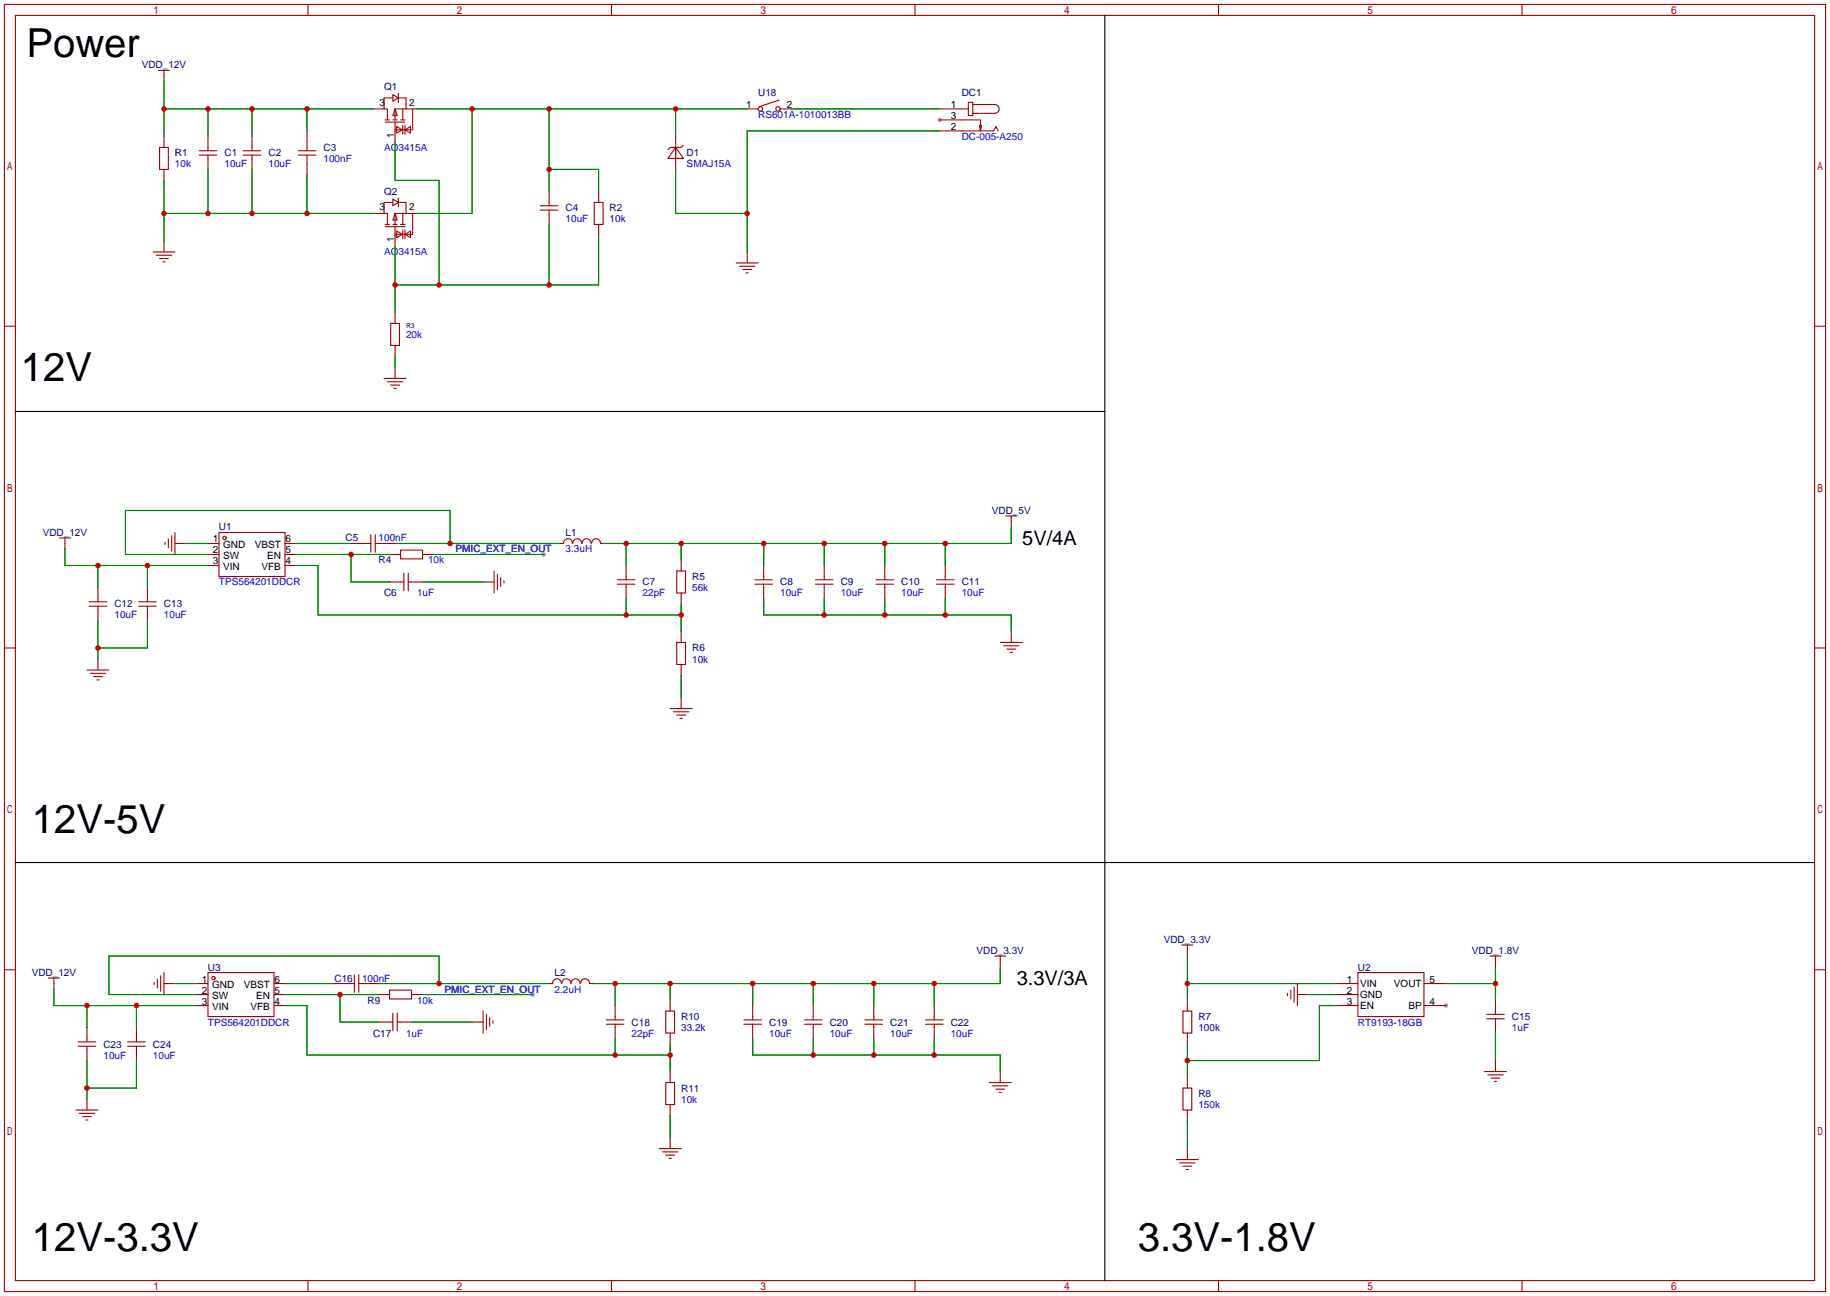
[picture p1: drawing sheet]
<svg xmlns="http://www.w3.org/2000/svg" width="422mm" height="299mm" viewBox="0 0 422 299" stroke-linecap="round" stroke-linejoin="round" font-family="sans-serif">
<g fill="#999">
<circle cx="216.9" cy="27.7" r=".51"/>
<circle cx="333.8" cy="232.2" r=".51"/>
<circle cx="125.5" cy="128" r=".51"/>
<circle cx="122.9" cy="229.6" r=".51"/>
</g>
<g fill="none" stroke="#a10000" stroke-width=".25">
<path d="M1 1h420.4v297.2h-420.4zM3.6 3.6h415.2v292.1h-415.2zM36.6 16.3h2.5M37.8 16.3v2.5M71.1 1v2.6M141.1 1v2.6M211.2 1v2.6M281.3 1v2.6M351.3 1v2.6M36.8 34h2.1v5.1h-2.1zM37.8 31.5v2.5M37.8 39.1v2.6"/>
<path d="M46 35.8h4M46 34.8h4M48 31.5v3.3M48 35.8v3.3M56.1 35.8h4.1M56.1 34.8h4.1M58.2 31.5v3.3M58.2 35.8v3.3M68.8 35.8h4.1M68.8 34.8h4.1M70.9 30.2v4.6M70.9 35.8v4.6"/>
<path d="M86.1 25.1h2.5M88.9 28.2h4.6M88.9 27.7h1M90.7 21.8l1.2 .8-1.2 .8zM90.7 22.6h-2.1v2.5h.8v2.6M90.7 27.7h1M91.2 25.1l.5 1.6h-1zM91.2 28.2v4.6M91.6 29.2l1.2 .8-1.2 .7zM91.9 22.6h1.8v2.5h-2.5v2.6M91.9 21.6v2M92.5 27.7h1"/>
<path d="M93 29v2M93 25.1v2.6M93.5 30l1.2-.8v1.5zM93.5 29v2M93.7 25.1h2.6M95.2 25.1v4.9h-4M156 34l1.7 2.6h-3.5zM156 31.5v7.6M157.7 33.5l-.5 .5h-2.5l-.5 .5M172.5 25.1h2.5M179.8 23.1l-4.5 1.5M180.1 25.1h2.5"/>
<path d="M216.9 27.7h9.4v2.5l.3-1.2M216.9 30.2h12.5l.5-1 .5 1M216.9 25.1h6.6M223.5 23.6h1v3.1h-1zM224.5 24.1h5.1a1.02 1.02 0 0 1 1 1 1.02 1.02 0 0 1-1 1.1h-5.1M226.1 29l.2 1.2M35.3 58.2h5.1M36.1 58.9h3.5M36.8 59.7h2.1M37.8 55.6v2.6M86.1 49.3h2.5M88.9 52.3h4.6"/>
<path d="M88.9 51.8h1M90.7 46l1.2 .7-1.2 .8zM90.7 46.7h-2.1v2.6h.8v2.5M90.7 51.8h1M91.2 49.3l.5 1.5h-1zM91.2 52.3v4.6M91.6 53.3l1.2 .8-1.2 .8zM91.9 46.7h1.8v2.6h-2.5v2.5M91.9 45.7v2.1M92.5 51.8h1M93 53.1v2M93 49.3v2.5"/>
<path d="M93.5 54.1l1.2-.8v1.6zM93.5 53.1v2M93.7 49.3h2.6M95.2 49.3v4.8h-4M124.7 48.5h4.1M124.7 47.5h4.1M126.7 44.2v3.3M126.7 48.5v3.3M137.2 46.7h2v5.1h-2zM138.2 44.2v2.5M138.2 51.8v2.6M172.5 58.2v2.5"/>
<path d="M1 75.3h2.6M37.6 60.5h.5M90.2 74.7h2v5.1h-2zM91.2 72.1v2.6M91.2 79.8v2.5M169.9 60.7h5.1M170.7 61.5h3.5M171.4 62.2h2.1M172.2 63h.5M418.8 75.3h2.6M88.6 87.4h5.1M89.4 88.1h3.6"/>
<path d="M90.2 88.9h2M90.9 89.7h.5M91.2 84.8v2.6M232.2 119.1h2.5M233.4 119.1v2.6M13.7 124.2h2.6M15 124.2v2.5M20.6 140h4M20.6 138.9h4M22.6 135.6v3.3M22.6 140v3.3M32 140h4.1"/>
<path d="M32 138.9h4.1M34 135.6v3.3M34 140v3.3M38.1 125.2v.5M38.9 124.5v2M39.6 123.7v3.6M40.4 125.5h2.5M40.4 122.9v5.1M48 125.5h2.5M48 128h2.5M48 130.6h2.5M50.5 122.9h15.3v10.2h-15.3z"/>
<path d="M65.8 125.5h2.5M65.8 128h2.5M65.8 130.6h2.5M81 125.5h4.6M85.6 123.4v4.1M86.6 125.5h4.6M86.6 123.4v4.1M89.9 128h2.6M89.9 134.4h3.3M92.5 127h5v2h-5zM93.2 132.3v4.1M94.2 134.4h3.3"/>
<path d="M94.2 132.3v4.1M97.5 128h2.6M111.5 134.4h2.5M114 131.8v5.1M114.8 132.6v3.5M115.6 133.3v2.1M116.3 134.1v.5M132.1 125.5a1.01 1.01 0 0 0-1-1.1 1.01 1.01 0 0 0-1 1.1h-.8M132.2 125.5a1.01 1.01 0 0 1 1-1.1 1.01 1.01 0 0 1 1.1 1.1M134.4 125.5a1.01 1.01 0 0 1 1-1.1 1.01 1.01 0 0 1 1 1.1M136.6 125.5a1.01 1.01 0 0 1 1-1.1 1.01 1.01 0 0 1 1 1.1M138.7 125.5h.7"/>
<path d="M142.5 134.9h4.1M142.5 133.9h4.1M144.5 130.6v3.3M144.5 134.9v3.3M156.2 131.8h2v5.1h-2zM157.2 129.3v2.5M157.2 136.9v2.5M174.2 134.9h4.1M174.2 133.9h4.1M176.3 130.6v3.3M176.3 134.9v3.3M188.2 134.9h4.1"/>
<path d="M188.2 133.9h4.1M190.2 130.6v3.3M190.2 134.9v3.3M202.2 134.9h4M202.2 133.9h4M204.2 130.6v3.3M204.2 134.9v3.3M216.2 134.9h4M216.2 133.9h4M218.2 130.6v3.3M218.2 134.9v3.3M1 149.6h2.6"/>
<path d="M20.1 154.7h5M20.8 155.4h3.6M21.6 156.2h2M22.4 157h.5M22.6 152.1v2.6M156.2 148.3h2v5.1h-2zM157.2 145.8v2.5M157.2 153.4v2.6M230.9 148.3h5.1M231.6 149.1h3.6M232.4 149.9h2M233.2 150.6h.5"/>
<path d="M233.4 145.8v2.5M418.8 149.6h2.6M154.7 163.6h5.1M155.4 164.3h3.6M156.2 165.1h2M157 165.9h.5M157.2 161v2.6M272.8 218.2h2.5M274.1 218.2v2.5M1 223.9h2.6M11.2 225.8h2.5M12.4 225.8v2.5"/>
<path d="M20.1 237.2v3.3M31.5 237.2v3.3M35.6 226.8v.5M36.3 226.1v2M37.1 225.3v3.6M37.8 224.5v5.1M37.8 227.1h2.6M45.5 227.1h2.5M45.5 229.6h2.5M45.5 232.2h2.5M48 224.5h15.2v10.2h-15.2zM63.2 227.1h2.6"/>
<path d="M63.2 229.6h2.6M63.2 232.2h2.6M77.2 227.1h4.6M81.8 225v4.1M82.8 227.1h4.6M82.8 225v4.1M87.4 229.6h2.5M87.4 236h3.3M89.9 228.6h5.1v2h-5.1zM90.7 233.9v4.1M91.7 236h3.3M91.7 233.9v4.1"/>
<path d="M95 229.6h2.5M109 236h2.5M111.5 233.4v5.1M112.3 234.2v3.5M113 234.9v2.1M113.8 235.7v.5M129.6 227.1a1.01 1.01 0 0 0-1.1-1.1 1.01 1.01 0 0 0-1 1.1h-.8M129.7 227.1a1.01 1.01 0 0 1 1-1.1 1.01 1.01 0 0 1 1 1.1M131.8 227.1a1.01 1.01 0 0 1 1.1-1.1 1.01 1.01 0 0 1 1 1.1M134 227.1a1.01 1.01 0 0 1 1-1.1 1.01 1.01 0 0 1 1.1 1.1M136.1 227.1h.8M140 236.5h4"/>
<path d="M140 235.5h4M142 232.2v3.3M142 236.5v3.3M153.7 233.4h2v5.1h-2zM154.7 230.9v2.5M154.7 238.5v2.5M171.7 236.5h4.1M171.7 235.5h4.1M173.7 232.2v3.3M173.7 236.5v3.3M185.7 236.5h4M185.7 235.5h4"/>
<path d="M187.7 232.2v3.3M187.7 236.5v3.3M199.6 236.5h4.1M199.6 235.5h4.1M201.7 232.2v3.3M201.7 236.5v3.3M213.6 236.5h4.1M213.6 235.5h4.1M215.6 232.2v3.3M215.6 236.5v3.3M229.6 220.7h2.6M230.9 220.7v2.6"/>
<path d="M273 233.4h2.1v5.1h-2.1zM274.1 230.9v2.5M274.1 238.5v2.5M297.2 229.4v.5M297.9 228.6v2M298.7 227.8v3.6M299.5 229.6h2.5M299.5 227.1v5.1M308.4 227.1h5M308.4 229.6h5M308.4 232.2h5M313.4 224.5h15.3v10.2h-15.3z"/>
<path d="M328.7 227.1h5.1M328.7 232.2h5.1M343.2 234.2h4M343.2 235.2h4M343.9 220.7h2.6M345.2 220.7v2.6M345.2 230.9v3.3M345.2 235.2v3.3M418.8 223.9h2.6M17.5 256.3h5.1M18 241.6h4.1M18 240.5h4.1"/>
<path d="M18.3 257h3.5M19 257.8h2.1M19.8 258.6h.5M20.1 241.6v3.3M20.1 253.7v2.6M29.5 241.6h4M29.5 240.5h4M31.5 241.6v3.3M153.7 249.9h2v5.1h-2zM154.7 247.4v2.5M154.7 255v2.6M228.3 249.9h5.1"/>
<path d="M229.1 250.7h3.6M229.9 251.5h2M230.6 252.2h.5M230.9 247.4v2.5M273 251.2h2.1v5.1h-2.1zM274.1 248.7v2.5M274.1 256.3v2.5M342.6 247.4h5.1M343.4 248.2h3.6M344.2 248.9h2M344.9 249.7h.5M345.2 244.9v2.5"/>
<path d="M152.1 265.2h5.1M152.9 265.9h3.6M153.7 266.7h2M154.4 267.5h.5M154.7 262.6v2.6M271.5 267.7h5.1M272.3 268.5h3.5M273 269.2h2.1M273.8 270h.5M274.1 265.2v2.5M71.1 295.7v2.5M141.1 295.7v2.5"/>
<path d="M211.2 295.7v2.5M281.3 295.7v2.5M351.3 295.7v2.5"/>
<circle cx="175.5" cy="25.1" r=".51"/>
<circle cx="179.6" cy="25.1" r=".51"/>
<circle cx="51.8" cy="124.2" r=".38"/>
<circle cx="49.3" cy="225.8" r=".38"/>
</g>
<g fill="none" stroke="#008700" stroke-width=".25">
<path d="M37.8 18.8v12.7M37.8 25.1h48.3M48 25.1v6.4M48 39.1v10.2M58.2 25.1v6.4M58.2 39.1v10.2M70.9 25.1v5.1M91.2 32.8v8.9h10.1v24.1M96.3 25.1h76.2M109 25.1v24.2h-12.7M126.7 39.1h11.5v5.1M126.7 25.1v19.1"/>
<path d="M156 39.1v10.2h16.5M156 25.1v6.4M182.6 25.1h34.3M216.9 30.2h-44.4v28M37.8 49.3h48.3M37.8 41.7v13.9M70.9 40.4v8.9M91.2 56.9v15.2M126.7 51.8v14M138.2 54.4v11.4h-47M91.2 82.3v2.5M15 126.7v3.9h33"/>
<path d="M22.6 130.6v5M34 130.6v5M42.9 125.5h5.1M68.3 130.6h5.1v11.4h83.8M68.3 125.5h12.7M68.3 128h21.6M81 128v6.4h8.9M91.2 125.5h38.1M97.5 134.4h14M100.1 128h25.4M103.9 125.5v-7.6h-74.9v10.1h19M144.5 125.5v5.1"/>
<path d="M144.5 138.2v3.8M157.2 125.5v3.8M157.2 139.4v6.4M176.3 138.2v3.8h57.1v3.8M176.3 125.5v5.1M190.2 125.5v5.1M190.2 138.2v3.8M204.2 125.5v5.1M204.2 138.2v3.8M218.2 125.5v5.1M218.2 138.2v3.8M233.4 121.7v3.8h-94"/>
<path d="M22.6 143.3v8.8M34 143.3v6.3h-11.4M157.2 156v5M12.4 228.3v3.9h33.1M20.1 232.2v5M31.5 232.2v5M40.4 227.1h5.1M65.8 232.2h5.1v11.4h83.8M65.8 227.1h11.4M65.8 229.6h21.6M78.5 229.6v6.4h8.9M87.4 227.1h39.3"/>
<path d="M95 236h14M97.5 229.6h25.4M101.3 227.1v-6.4h-76.2v8.9h20.4M142 227.1v5.1M142 239.8v3.8M154.7 227.1v3.8M173.7 239.8v3.8h57.2v3.8M173.7 227.1v5.1M187.7 227.1v5.1M187.7 239.8v3.8M201.7 227.1v5.1M201.7 239.8v3.8"/>
<path d="M215.6 227.1v5.1M215.6 239.8v3.8M230.9 223.3v3.8h-94M274.1 227.1h34.3M274.1 220.7v10.2M302 229.6h6.4M308.4 232.2h-3.9v12.7h-30.4M333.8 227.1h11.4M345.2 223.3v7.6M345.2 238.5v6.4M20.1 244.9v8.8M31.5 244.9v6.3h-11.4"/>
<path d="M154.7 241v6.4M154.7 257.6v5M274.1 241v7.7M274.1 258.8v6.4"/>
</g>
<path d="M255 3.6v292.1M3.6 95h251.4M3.6 199.1h415.2" fill="none" stroke="#000" stroke-width=".25"/>
<g fill="#c00">
<circle cx="172.5" cy="49.3" r=".63"/>
<circle cx="126.7" cy="65.8" r=".63"/>
<circle cx="101.3" cy="65.8" r=".63"/>
<circle cx="91.2" cy="65.8" r=".63"/>
<circle cx="37.8" cy="25.1" r=".63"/>
<circle cx="70.9" cy="25.1" r=".63"/>
<circle cx="58.2" cy="25.1" r=".63"/>
<circle cx="48" cy="25.1" r=".63"/>
<circle cx="37.8" cy="49.3" r=".63"/>
<circle cx="70.9" cy="49.3" r=".63"/>
<circle cx="48" cy="49.3" r=".63"/>
<circle cx="58.2" cy="49.3" r=".63"/>
<circle cx="22.6" cy="130.6" r=".63"/>
<circle cx="34" cy="130.6" r=".63"/>
<circle cx="22.6" cy="149.6" r=".63"/>
<circle cx="103.9" cy="125.5" r=".63"/>
<circle cx="81" cy="128" r=".63"/>
<circle cx="144.5" cy="125.5" r=".63"/>
<circle cx="157.2" cy="125.5" r=".63"/>
<circle cx="176.3" cy="125.5" r=".63"/>
<circle cx="190.2" cy="125.5" r=".63"/>
<circle cx="204.2" cy="125.5" r=".63"/>
<circle cx="218.2" cy="125.5" r=".63"/>
<circle cx="144.5" cy="142" r=".63"/>
<circle cx="157.2" cy="142" r=".63"/>
<circle cx="190.2" cy="142" r=".63"/>
<circle cx="204.2" cy="142" r=".63"/>
<circle cx="218.2" cy="142" r=".63"/>
<circle cx="20.1" cy="232.2" r=".63"/>
<circle cx="31.5" cy="232.2" r=".63"/>
<circle cx="20.1" cy="251.2" r=".63"/>
<circle cx="101.3" cy="227.1" r=".63"/>
<circle cx="142" cy="227.1" r=".63"/>
<circle cx="154.7" cy="227.1" r=".63"/>
<circle cx="173.7" cy="227.1" r=".63"/>
<circle cx="187.7" cy="227.1" r=".63"/>
<circle cx="201.7" cy="227.1" r=".63"/>
<circle cx="215.6" cy="227.1" r=".63"/>
<circle cx="142" cy="243.6" r=".63"/>
<circle cx="154.7" cy="243.6" r=".63"/>
<circle cx="187.7" cy="243.6" r=".63"/>
<circle cx="201.7" cy="243.6" r=".63"/>
<circle cx="215.6" cy="243.6" r=".63"/>
<circle cx="78.5" cy="229.6" r=".63"/>
<circle cx="274.1" cy="227.1" r=".63"/>
<circle cx="274.1" cy="244.9" r=".63"/>
<circle cx="345.2" cy="227.1" r=".63"/>
<circle cx="156" cy="25.1" r=".63"/>
<circle cx="126.7" cy="39.1" r=".63"/>
<circle cx="126.7" cy="25.1" r=".63"/>
<circle cx="109" cy="25.1" r=".63"/>
</g>
<g font-size="9.2">
<text x="6.1" y="13.1">Power</text>
<text x="4.8" y="88.1">12V</text>
<text x="7.4" y="192.2">12V-5V</text>
<text x="7.4" y="288.7">12V-3.3V</text>
<text x="262.6" y="288.7">3.3V-1.8V</text>
</g>
<g font-size="4.6">
<text x="236" y="125.8">5V/4A</text>
<text x="234.7" y="227.4">3.3V/3A</text>
</g>
<g font-size="2.3" fill="#000080">
<text x="32.7" y="15.8">VDD_12V</text>
<text x="88.6" y="20.9">Q1</text>
<text x="175" y="22.1">U18</text>
<text x="222" y="22.1">DC1</text>
<text x="74.7" y="34.8">C3</text>
<text x="40.4" y="36.1">R1</text>
<text x="51.8" y="36.1">C1</text>
<text x="62" y="36.1">C2</text>
<text x="158.5" y="36.1">D1</text>
<text x="88.6" y="45">Q2</text>
<text x="130.6" y="48.8">C4</text>
<text x="140.7" y="48.8">R2</text>
<text x="228.9" y="118.7">VDD_5V</text>
<text x="9.9" y="123.7">VDD_12V</text>
<text x="50.5" y="122.5">U1</text>
<text x="79.8" y="125">C5</text>
<text x="130.6" y="123.7">L1</text>
<text x="87.4" y="130.1">R4</text>
<text x="88.6" y="137.7">C6</text>
<text x="148.3" y="135.2">C7</text>
<text x="159.8" y="133.9">R5</text>
<text x="180.1" y="135.2">C8</text>
<text x="194.1" y="135.2">C9</text>
<text x="208" y="135.2">C10</text>
<text x="222" y="135.2">C11</text>
<text x="26.4" y="140.3">C12</text>
<text x="37.8" y="140.3">C13</text>
<text x="159.8" y="150.4">R6</text>
<text x="225.4" y="220.3">VDD_3.3V</text>
<text x="268.6" y="217.7">VDD_3.3V</text>
<text x="339.7" y="220.3">VDD_1.8V</text>
<text x="7.3" y="225.3">VDD_12V</text>
<text x="48" y="224.1">U3</text>
<text x="77.2" y="226.6">C16</text>
<text x="128" y="225.3">L2</text>
<text x="313.4" y="224.1">U2</text>
<text x="84.8" y="231.7">R9</text>
<text x="86.1" y="239.3">C17</text>
<text x="145.8" y="236.8">C18</text>
<text x="157.2" y="235.5">R10</text>
<text x="177.5" y="236.8">C19</text>
<text x="191.5" y="236.8">C20</text>
<text x="205.5" y="236.8">C21</text>
<text x="219.5" y="236.8">C22</text>
<text x="276.6" y="235.5">R7</text>
<text x="349" y="235.5">C15</text>
<text x="23.9" y="241.9">C23</text>
<text x="35.3" y="241.9">C24</text>
<text x="157.2" y="252">R11</text>
<text x="276.6" y="253.3">R8</text>
</g>
<g font-size="2.3">
<text x="87.6" y="24.4">3</text>
<text x="94.5" y="24.4">2</text>
<text x="172.2" y="24.9">1</text>
<text x="181.6" y="24.9">2</text>
<text x="219.4" y="27.5">3</text>
<text x="219.4" y="30">2</text>
<text x="219.4" y="24.9">1</text>
<text x="91" y="31.8" transform="rotate(-90 91 31.8)">1</text>
<text x="87.6" y="48.6">3</text>
<text x="94.5" y="48.6">2</text>
<text x="91" y="55.9" transform="rotate(-90 91 55.9)">1</text>
<text x="49.1" y="125.2">1</text>
<text x="65.9" y="125.2">6</text>
<text x="49.1" y="127.8">2</text>
<text x="49.1" y="130.3">3</text>
<text x="51.5" y="126.5">GND</text>
<text x="51.5" y="129.1">SW</text>
<text x="51.5" y="131.6">VIN</text>
<text x="58.8" y="126.5">VBST</text>
<text x="60.4" y="131.6">VFB</text>
<text x="61.6" y="129.1">EN</text>
<text x="65.9" y="130.3">4</text>
<text x="65.9" y="127.8">5</text>
<text x="46.6" y="226.8">1</text>
<text x="63.4" y="226.8">6</text>
<text x="310.9" y="226.8">1</text>
<text x="313.9" y="227.9">VIN</text>
<text x="321.8" y="227.9">VOUT</text>
<text x="329.9" y="226.8">5</text>
<text x="46.6" y="229.4">2</text>
<text x="46.6" y="231.9">3</text>
<text x="48.9" y="228.1">GND</text>
<text x="48.9" y="230.7">SW</text>
<text x="48.9" y="233.2">VIN</text>
<text x="56.3" y="228.1">VBST</text>
<text x="57.8" y="233.2">VFB</text>
<text x="59.1" y="230.7">EN</text>
<text x="63.4" y="231.9">4</text>
<text x="63.4" y="229.4">5</text>
<text x="310.9" y="229.4">2</text>
<text x="310.9" y="231.9">3</text>
<text x="313.9" y="230.4">GND</text>
<text x="313.9" y="232.9">EN</text>
<text x="325.1" y="232.9">BP</text>
<text x="329.9" y="231.9">4</text>
</g>
<g font-size="2.3" fill="#00f">
<text x="175" y="27.2">RS601A-1010013BB</text>
<text x="88.6" y="34.8">AO3415A</text>
<text x="222" y="32.3">DC-005-A250</text>
<text x="40.4" y="38.7">10k</text>
<text x="51.8" y="38.7">10uF</text>
<text x="62" y="38.7">10uF</text>
<text x="74.7" y="37.4">100nF</text>
<text x="158.5" y="38.7">SMAJ15A</text>
<text x="130.6" y="51.4">10uF</text>
<text x="140.7" y="51.4">10k</text>
<text x="88.6" y="59">AO3415A</text>
<text x="93.7" y="78">20k</text>
<text x="87.4" y="125">100nF</text>
<text x="98.8" y="130.1">10k</text>
<text x="105.2" y="127.6">PMIC_EXT_EN_OUT</text>
<text x="130.6" y="127.6">3.3uH</text>
<text x="50.5" y="135.2">TPS564201DDCR</text>
<text x="96.3" y="137.7">1uF</text>
<text x="148.3" y="137.7">22pF</text>
<text x="159.8" y="136.4">56k</text>
<text x="180.1" y="137.7">10uF</text>
<text x="194.1" y="137.7">10uF</text>
<text x="208" y="137.7">10uF</text>
<text x="222" y="137.7">10uF</text>
<text x="26.4" y="142.8">10uF</text>
<text x="37.8" y="142.8">10uF</text>
<text x="159.8" y="153">10k</text>
<text x="83.6" y="226.6">100nF</text>
<text x="96.3" y="231.7">10k</text>
<text x="102.6" y="229.2">PMIC_EXT_EN_OUT</text>
<text x="128" y="229.2">2.2uH</text>
<text x="48" y="236.8">TPS564201DDCR</text>
<text x="93.7" y="239.3">1uF</text>
<text x="145.8" y="239.3">22pF</text>
<text x="157.2" y="238">33.2k</text>
<text x="177.5" y="239.3">10uF</text>
<text x="191.5" y="239.3">10uF</text>
<text x="205.5" y="239.3">10uF</text>
<text x="219.5" y="239.3">10uF</text>
<text x="276.6" y="238">100k</text>
<text x="313.4" y="236.8">RT9193-18GB</text>
<text x="349" y="238">1uF</text>
<text x="23.9" y="244.4">10uF</text>
<text x="35.3" y="244.4">10uF</text>
<text x="157.2" y="254.6">10k</text>
<text x="276.6" y="255.8">150k</text>
</g>
<text font-size="1.6" fill="#000080" x="93.7" y="75.6">R3</text>
</svg>
